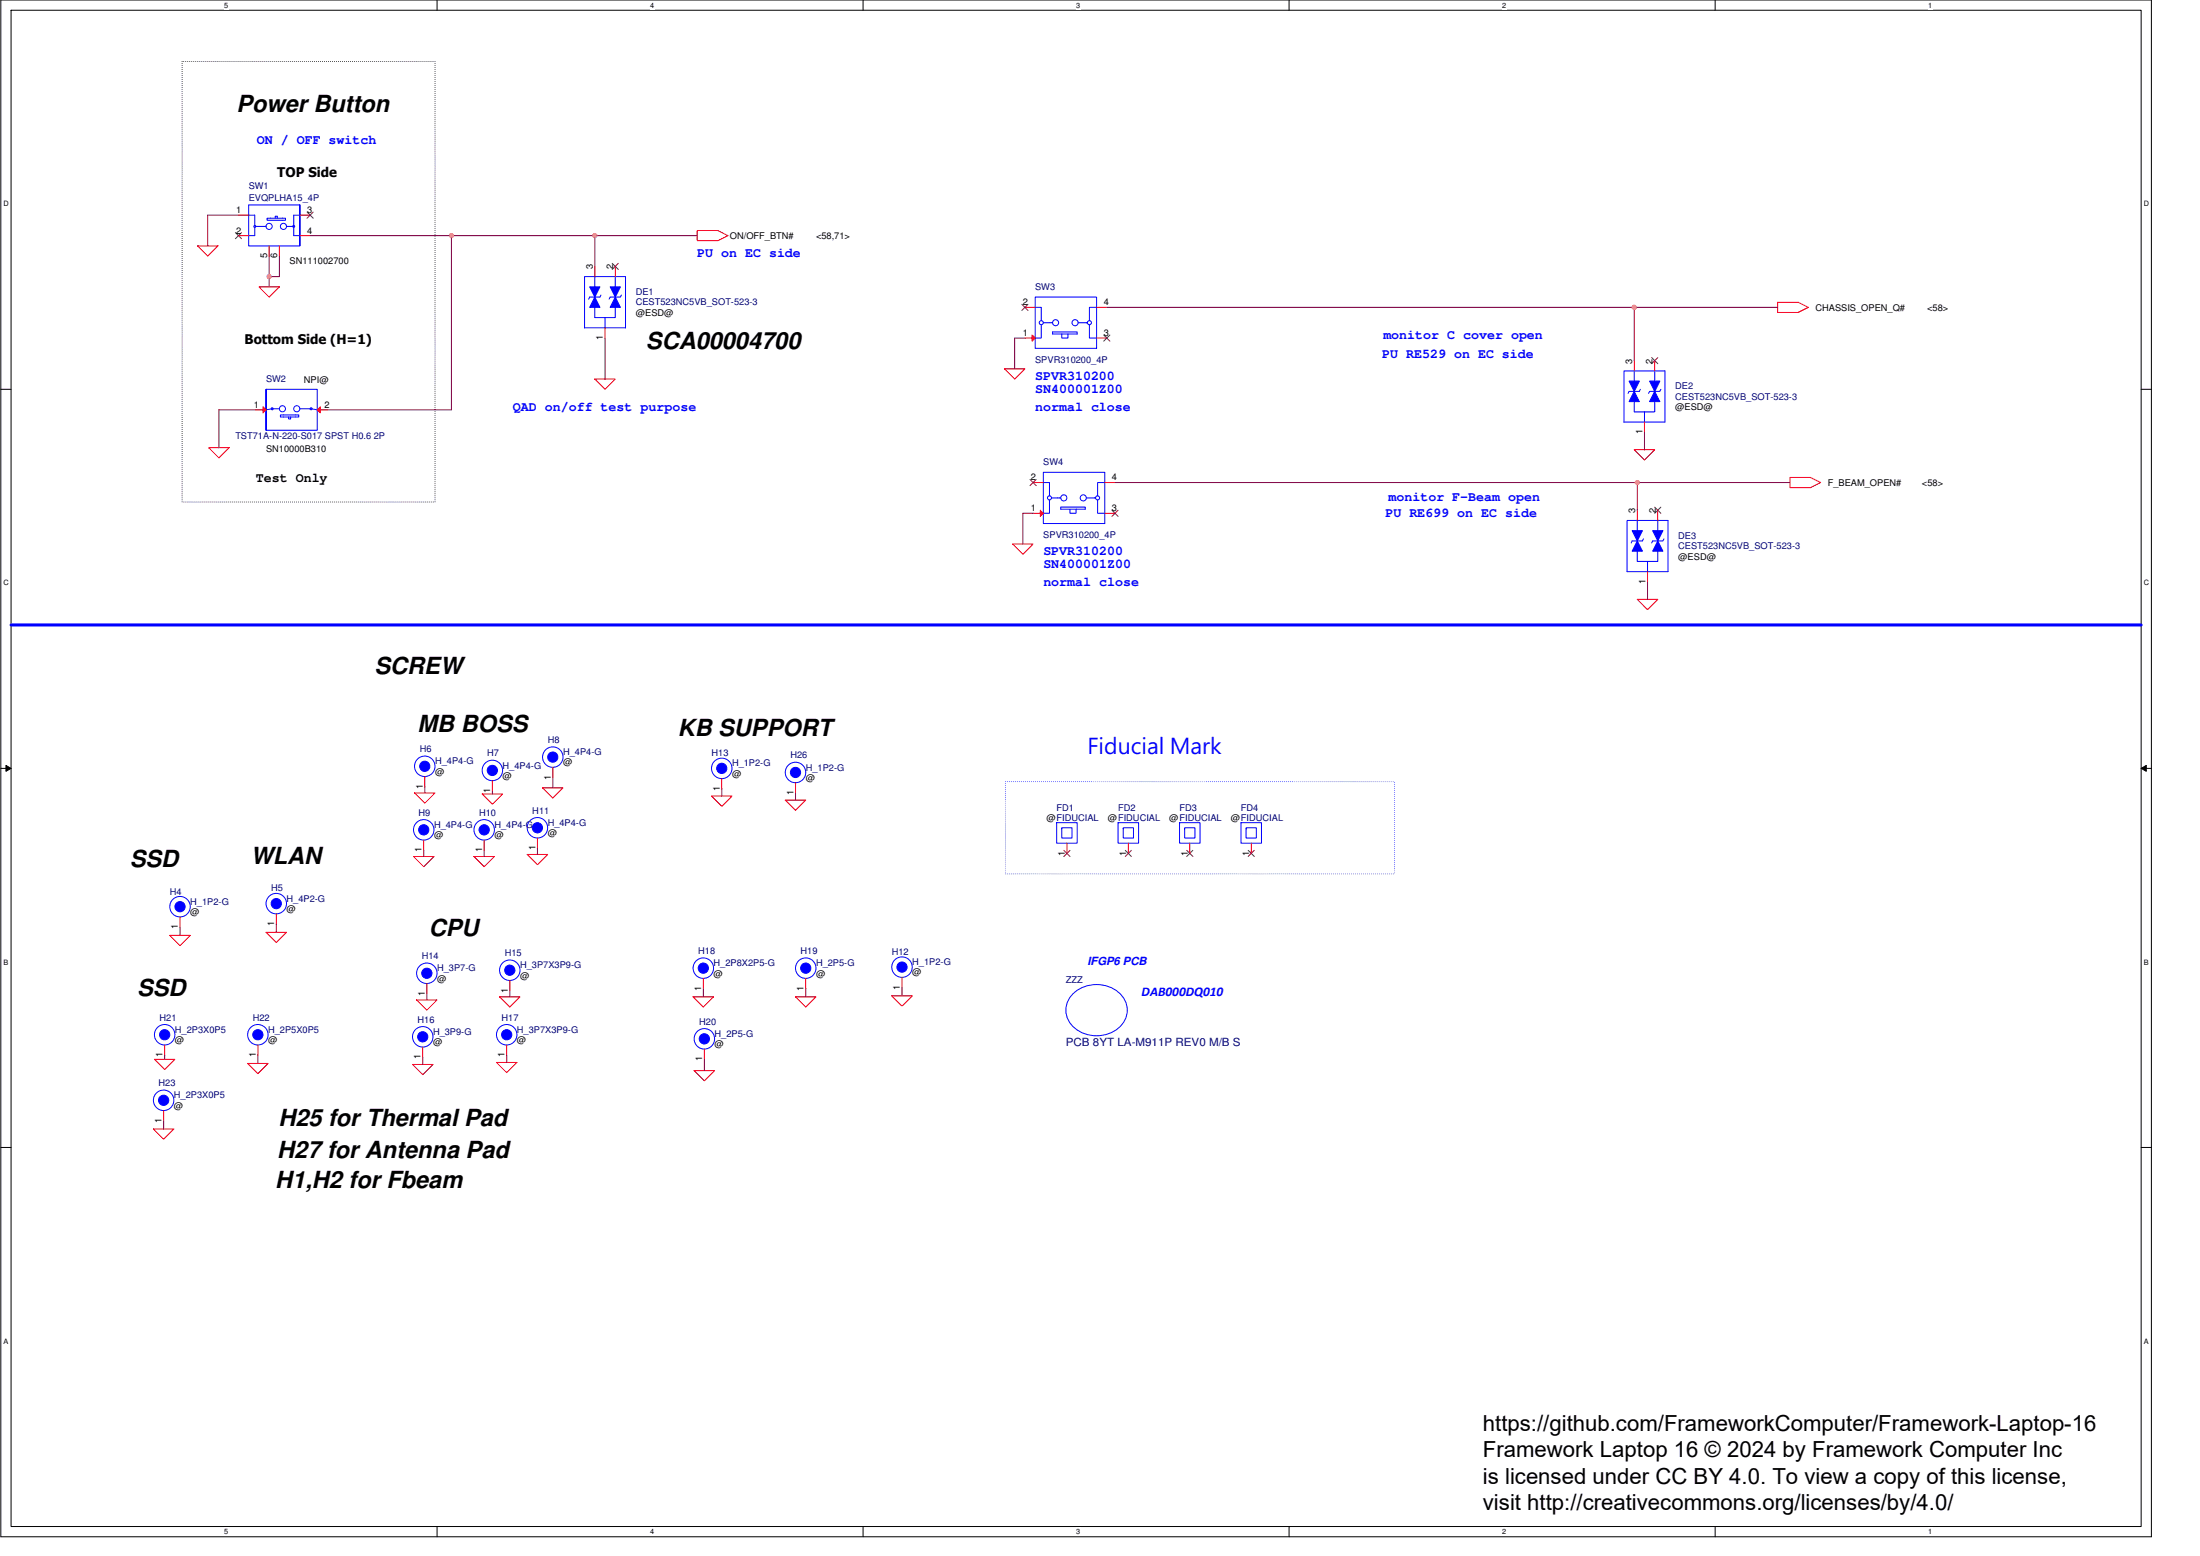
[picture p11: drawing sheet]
<svg xmlns="http://www.w3.org/2000/svg" width="420mm" height="297mm" viewBox="0 0 420 297" stroke-linecap="round" stroke-linejoin="round" font-family="sans-serif">
<path d="M.2 0h410.7v293.4h-410.7zM2.1 2h406.8v289.4h-406.8z" fill="none" stroke="#000" stroke-width=".19"/>
<g fill="#fff">
<path d="M42.8 .2h.8v1.6h-.8z"/>
<path d="M42.8 291.6h.8v1.6h-.8z"/>
</g>
<path d="M83.5 0v2M83.5 291.4v2" fill="none" stroke="#000" stroke-width=".19"/>
<g fill="#fff">
<path d="M124.1 .2h.8v1.6h-.8z"/>
<path d="M124.1 291.6h.8v1.6h-.8z"/>
</g>
<path d="M164.8 0v2M164.8 291.4v2" fill="none" stroke="#000" stroke-width=".19"/>
<g fill="#fff">
<path d="M205.5 .2h.8v1.6h-.8z"/>
<path d="M205.5 291.6h.8v1.6h-.8z"/>
</g>
<path d="M246.2 0v2M246.2 291.4v2" fill="none" stroke="#000" stroke-width=".19"/>
<g fill="#fff">
<path d="M286.9 .2h.8v1.6h-.8z"/>
<path d="M286.9 291.6h.8v1.6h-.8z"/>
</g>
<path d="M327.6 0v2M327.6 291.4v2" fill="none" stroke="#000" stroke-width=".19"/>
<g fill="#fff">
<path d="M368.2 .2h.8v1.6h-.8z"/>
<path d="M368.2 291.6h.8v1.6h-.8z"/>
<path d="M.6 38.1h1.1v1.6h-1.1z"/>
<path d="M409.4 38.1h1v1.6h-1z"/>
<path d="M.6 110.5h1.1v1.6h-1.1z"/>
<path d="M409.4 110.5h1v1.6h-1z"/>
</g>
<path d="M.2 74.3h1.9M408.9 74.3h2" fill="none" stroke="#000" stroke-width=".19"/>
<g fill="#fff">
<path d="M.6 182.9h1v1.5h-1z"/>
<path d="M409.4 182.9h.9v1.5h-.9z"/>
</g>
<path d="M.2 146.7h1.9M1.1 146.1l1 .6-1 .5zM408.9 146.7l1-.6v1.1zM408.9 146.7h2" fill="none" stroke="#000" stroke-width=".19"/>
<path d="M1.1 146.1l1 .6-1 .5zM408.9 146.7l1-.6v1.1z" fill="#000"/>
<g fill="#fff">
<path d="M.6 255.2h1v1.6h-1z"/>
<path d="M409.4 255.2h.9v1.6h-.9z"/>
</g>
<path d="M.2 219h1.9M408.9 219h2" fill="none" stroke="#000" stroke-width=".19"/>
<path d="M34.8 11.7h48.3v84.1h-48.3z" fill="none" stroke="#000" stroke-width=".19" stroke-dasharray="0 .4"/>
<path d="M2.1 119.3h406.8" fill="none" stroke="#00f" stroke-width=".58"/>
<path d="M192 149.2h74.3v17.6h-74.3z" fill="none" stroke="#0080ff" stroke-width=".19" stroke-dasharray="0 .4"/>
<g fill="none" stroke="#f00" stroke-width=".19">
<path d="M37.7 46.9h3.9l-1.9 2zM49.4 54.8h4l-2 1.9zM133.2 44h3.9l1.9 1-1.9 1h-3.9zM339.5 57.7h3.9l2 1-2 1h-3.9zM113.6 72.4h3.9l-1.9 1.9zM191.8 70.4h3.9l-1.9 2zM39.9 85.5h3.9l-2 1.9zM312.1 85.9h3.9l-1.9 1.9zM341.8 91.1h4l1.9 1-1.9 1h-4zM193.4 103.9h3.9l-2 1.9zM312.7 114.4h3.9l-2 2zM79.2 151.4h3.9l-2 1.9z"/>
<path d="M92.1 151.6h3.9l-2 1.9zM103.6 150.4h3.9l-1.9 2zM135.9 152h3.9l-2 1.9zM150 152.7h3.9l-2 2zM32.4 178.6h3.9l-1.9 1.9zM50.8 178h3.9l-1.9 1.9zM79 163.5h3.9l-2 2zM90.5 163.5h3.9l-1.9 2zM100.7 163.1h3.9l-2 2zM79.6 190.9h3.9l-2 1.9zM95.4 190.3h3.9l-1.9 2zM132.4 190.3h3.9l-2 2z"/>
<path d="M151.9 190.3h3.9l-1.9 2zM170.3 190.1h3.9l-1.9 2zM29.3 215.5h3.9l-1.9 2zM29.5 202.2h3.9l-1.9 2zM47.3 203h3.9l-2 2zM78.8 203.2h3.9l-2 2zM94.8 202.8h3.9l-1.9 2zM132.6 204.4h3.9l-2 1.9z"/>
</g>
<g fill="none" stroke="#00f" stroke-width=".19">
<path d="M50.8 74.3v7.8h9.8v-7.8h-9.8v7.8M53.4 78h-1.4l-1.2 .2M53.5 79.2h3.6v.4h-3.6zM55.1 79.6v.4h.4v-.4M57.3 78h2.1l1.2 .2"/>
<circle cx="52" cy="78" r=".19"/>
<circle cx="53.9" cy="78" r=".58"/>
<circle cx="56.7" cy="78" r=".58"/>
<circle cx="59.4" cy="78" r=".19"/>
</g>
<path d="M60.6 78.2l.6-.6v1.2z" fill="#f00"/>
<path d="M60.6 78.2l.6-.6v1.2zM60.6 78.2h1.9" fill="none" stroke="#f00" stroke-width=".19"/>
<path d="M50.2 77.6l.6 .6-.6 .6z" fill="#f00"/>
<path d="M48.9 78.2h1.9M50.2 77.6l.6 .6-.6 .6z" fill="none" stroke="#f00" stroke-width=".19"/>
<path d="M316.6 103.3l1 1.9h-2z" fill="#00f"/>
<path d="M310.7 99.4h7.9v9.7h-7.9zM312.7 101.3v2M316.6 105.2v2h-2v1.9M316.6 101.3v2M316.6 103.3l1 1.9h-2z" fill="none" stroke="#00f" stroke-width=".19"/>
<path d="M312.7 103.3l1 1.9h-2z" fill="#00f"/>
<path d="M312.7 103.3l1 1.9h-2zM312.7 105.2v2h1.9M313.9 102.9l-.2 .4h-2l-.2 .4M317.8 102.9l-.2 .4h-2l-.2 .4" fill="none" stroke="#00f" stroke-width=".19"/>
<path d="M315.6 101.3h2l-1 2z" fill="#00f"/>
<path d="M315.6 101.3h2l-1 2z" fill="none" stroke="#00f" stroke-width=".19"/>
<path d="M311.7 101.3h2l-1 2z" fill="#00f"/>
<path d="M312.7 99.4v1.9M316.6 99.4v1.9M311.7 101.3h2l-1 2z" fill="none" stroke="#00f" stroke-width=".19"/>
<path d="M312.7 97.4v2M316.6 97.4v2M314.6 109.1v2" fill="none" stroke="#f00" stroke-width=".19"/>
<path d="M316 96.8l1.2 1.2M317.2 96.8l-1.2 1.2" fill="none" stroke="#804000" stroke-width=".19"/>
<circle cx="31.4" cy="197.5" r=".98" fill="#00f"/>
<g fill="none" stroke="#00f" stroke-width=".19">
<circle cx="31.4" cy="197.5" r="1.95"/>
<circle cx="31.4" cy="197.5" r=".98"/>
</g>
<path d="M31.5 199.5v1.9" fill="none" stroke="#f00" stroke-width=".19"/>
<circle cx="153.9" cy="184.8" r=".98" fill="#00f"/>
<g fill="none" stroke="#00f" stroke-width=".19">
<path d="M237 157h3.9v4h-3.9zM238 158h1.9v2h-1.9z"/>
<circle cx="153.9" cy="184.8" r="1.95"/>
<circle cx="153.9" cy="184.8" r=".98"/>
</g>
<path d="M239 161v1.9M153.9 186.8v1.9" fill="none" stroke="#f00" stroke-width=".19"/>
<path d="M238.4 162.3l1.2 1.2M239.5 162.3l-1.1 1.2" fill="none" stroke="#804000" stroke-width=".19"/>
<circle cx="31.2" cy="210" r=".98" fill="#00f"/>
<g fill="none" stroke="#00f" stroke-width=".19">
<circle cx="31.2" cy="210" r="1.95"/>
<circle cx="31.2" cy="210" r=".98"/>
</g>
<path d="M31.3 212v2" fill="none" stroke="#f00" stroke-width=".19"/>
<path d="M316 74.7l1 2h-2z" fill="#00f"/>
<path d="M310.2 70.8h7.8v9.8h-7.8zM312.1 72.8v1.9M316 76.7v1.9h-1.9v2M316 72.8v1.9M316 74.7l1 2h-2z" fill="none" stroke="#00f" stroke-width=".19"/>
<path d="M312.1 74.7l1 2h-2z" fill="#00f"/>
<path d="M312.1 74.7l1 2h-2zM312.1 76.7v1.9h2M313.3 74.3l-.2 .4h-2l-.2 .4M317.2 74.3l-.2 .4h-2l-.2 .4" fill="none" stroke="#00f" stroke-width=".19"/>
<path d="M315 72.8h2l-1 1.9z" fill="#00f"/>
<path d="M315 72.8h2l-1 1.9z" fill="none" stroke="#00f" stroke-width=".19"/>
<path d="M311.1 72.8h2l-1 1.9z" fill="#00f"/>
<path d="M311.1 72.8h2l-1 1.9zM312.1 70.8v2M316 70.8v2M201.8 157h3.9v4h-3.9zM202.8 158h1.9v2h-1.9z" fill="none" stroke="#00f" stroke-width=".19"/>
<path d="M312.1 68.8v2M316 68.8v2M314.1 80.6v1.9M203.8 161v1.9" fill="none" stroke="#f00" stroke-width=".19"/>
<path d="M315.4 68.3l1.2 1.1M316.6 68.3l-1.2 1.1M203.2 162.3l1.1 1.2M204.3 162.3l-1.1 1.2" fill="none" stroke="#804000" stroke-width=".19"/>
<circle cx="81.1" cy="146.3" r=".98" fill="#00f"/>
<g fill="none" stroke="#00f" stroke-width=".19">
<circle cx="81.1" cy="146.3" r="1.95"/>
<circle cx="81.1" cy="146.3" r=".98"/>
</g>
<path d="M81.1 148.2v2" fill="none" stroke="#f00" stroke-width=".19"/>
<circle cx="137.8" cy="146.7" r=".98" fill="#00f"/>
<g fill="none" stroke="#00f" stroke-width=".19">
<circle cx="137.8" cy="146.7" r="1.95"/>
<circle cx="137.8" cy="146.7" r=".98"/>
</g>
<path d="M137.8 148.6v2" fill="none" stroke="#f00" stroke-width=".19"/>
<circle cx="81.5" cy="185.8" r=".98" fill="#00f"/>
<g fill="none" stroke="#00f" stroke-width=".19">
<circle cx="81.5" cy="185.8" r="1.95"/>
<circle cx="81.5" cy="185.8" r=".98"/>
</g>
<path d="M81.5 187.8v1.9" fill="none" stroke="#f00" stroke-width=".19"/>
<circle cx="134.5" cy="198.3" r=".98" fill="#00f"/>
<g fill="none" stroke="#00f" stroke-width=".19">
<path d="M199.3 92.1h1.1v2.6M199.3 90.2h11.7v9.7h-11.7zM200.4 95.4v2.6h-1.1M200.8 95.1h1.8M202.6 96.8h4.7v.4h-4.7zM204.3 97.2v.8h1.2v-.8M207.5 95.1h1.7h-.2M209.6 95.4v2.6h1.4M211 92.1h-1.4v2.6"/>
<circle cx="200.4" cy="95" r=".39"/>
<circle cx="203.2" cy="95" r=".58"/>
<circle cx="206.9" cy="95" r=".58"/>
<circle cx="209.6" cy="95" r=".39"/>
<circle cx="134.5" cy="198.3" r="1.95"/>
<circle cx="134.5" cy="198.3" r=".98"/>
</g>
<path d="M134.5 200.3v1.9" fill="none" stroke="#f00" stroke-width=".19"/>
<path d="M198.7 97.4l.6 .6-.6 .6z" fill="#f00"/>
<path d="M197.3 98h2M197.3 92.1h2M198.7 97.4l.6 .6-.6 .6zM211 98h1.9M211 92.1h1.9" fill="none" stroke="#f00" stroke-width=".19"/>
<path d="M196.7 91.5l1.2 1.2M197.9 91.5l-1.2 1.2M212.4 97.4l1.1 1.2M213.5 97.4l-1.1 1.2" fill="none" stroke="#804000" stroke-width=".19"/>
<circle cx="102.6" cy="158" r=".98" fill="#00f"/>
<g fill="none" stroke="#00f" stroke-width=".19">
<circle cx="102.6" cy="158" r="1.95"/>
<circle cx="102.6" cy="158" r=".98"/>
</g>
<path d="M102.6 160v1.9" fill="none" stroke="#f00" stroke-width=".19"/>
<circle cx="49.2" cy="197.5" r=".98" fill="#00f"/>
<g fill="none" stroke="#00f" stroke-width=".19">
<circle cx="49.2" cy="197.5" r="1.95"/>
<circle cx="49.2" cy="197.5" r=".98"/>
</g>
<path d="M49.2 199.5v1.9" fill="none" stroke="#f00" stroke-width=".19"/>
<circle cx="134.3" cy="184.8" r=".98" fill="#00f"/>
<g fill="none" stroke="#00f" stroke-width=".19">
<circle cx="134.3" cy="184.8" r="1.95"/>
<circle cx="134.3" cy="184.8" r=".98"/>
</g>
<path d="M134.3 186.8v1.9" fill="none" stroke="#f00" stroke-width=".19"/>
<circle cx="105.6" cy="144.5" r=".98" fill="#00f"/>
<g fill="none" stroke="#00f" stroke-width=".19">
<circle cx="105.6" cy="144.5" r="1.95"/>
<circle cx="105.6" cy="144.5" r=".98"/>
</g>
<path d="M105.6 146.5v1.9" fill="none" stroke="#f00" stroke-width=".19"/>
<circle cx="80.9" cy="158.4" r=".98" fill="#00f"/>
<g fill="none" stroke="#00f" stroke-width=".19">
<path d="M204.7 190a6.5 6.5 0 0 1 9.9 .6 4.5 4.5 0 0 1-2.5 6.6 6.3 6.3 0 0 1-8.2-2.8 4.2 4.2 0 0 1 .8-4.4z"/>
<circle cx="80.9" cy="158.4" r="1.95"/>
<circle cx="80.9" cy="158.4" r=".98"/>
</g>
<path d="M80.9 160.4v1.9" fill="none" stroke="#f00" stroke-width=".19"/>
<circle cx="172.3" cy="184.6" r=".98" fill="#00f"/>
<g fill="none" stroke="#00f" stroke-width=".19">
<path d="M57.3 39.1v7.8h-9.8v-7.8h9.8v7.8M47.5 41.1h1.2v1.9M48.7 43.2h2.1M48.7 43.4v1.6h-1.2M51 41.7h3.5v.3h-3.5zM52.6 41.7v-.4h.4v.4M54.7 43.2h1.4M56.1 43.4v1.6h1.2M57.3 41.1h-1.2v1.9"/>
<circle cx="48.7" cy="43.2" r=".19"/>
<circle cx="51.4" cy="43.2" r=".58"/>
<circle cx="54.1" cy="43.2" r=".58"/>
<circle cx="56.1" cy="43.2" r=".19"/>
<circle cx="172.3" cy="184.6" r="1.95"/>
<circle cx="172.3" cy="184.6" r=".98"/>
</g>
<path d="M45.5 41.1h2M45.5 45h2M51.4 46.9v2M53.4 46.9v2M57.3 45h1.9M57.3 41.1h1.9M172.3 186.6v1.9" fill="none" stroke="#f00" stroke-width=".19"/>
<path d="M45 44.4l1.1 1.2M46.1 44.4l-1.2 1.2M58.6 40.5l1.2 1.2M59.8 40.5l-1.2 1.2" fill="none" stroke="#804000" stroke-width=".19"/>
<circle cx="34.4" cy="173.1" r=".98" fill="#00f"/>
<g fill="none" stroke="#00f" stroke-width=".19">
<circle cx="34.4" cy="173.1" r="1.95"/>
<circle cx="34.4" cy="173.1" r=".98"/>
</g>
<path d="M34.4 175v2" fill="none" stroke="#f00" stroke-width=".19"/>
<circle cx="151.9" cy="147.5" r=".98" fill="#00f"/>
<g fill="none" stroke="#00f" stroke-width=".19">
<path d="M213.5 157h3.9v4h-3.9zM214.5 158h2v2h-2z"/>
<circle cx="151.9" cy="147.5" r="1.95"/>
<circle cx="151.9" cy="147.5" r=".98"/>
</g>
<path d="M151.9 149.4v2M215.5 161v1.9" fill="none" stroke="#f00" stroke-width=".19"/>
<path d="M214.9 162.3l1.2 1.2M216.1 162.3l-1.2 1.2" fill="none" stroke="#804000" stroke-width=".19"/>
<circle cx="96.8" cy="197.5" r=".98" fill="#00f"/>
<g fill="none" stroke="#00f" stroke-width=".19">
<circle cx="96.8" cy="197.5" r="1.95"/>
<circle cx="96.8" cy="197.5" r=".98"/>
</g>
<path d="M96.8 199.5v1.9" fill="none" stroke="#f00" stroke-width=".19"/>
<path d="M117.5 56.7l1 2h-2z" fill="#00f"/>
<path d="M111.6 52.8h7.9v9.8h-7.9zM113.6 54.8v1.9M117.5 58.7v1.9h-1.9v2M117.5 54.8v1.9M117.5 56.7l1 2h-2z" fill="none" stroke="#00f" stroke-width=".19"/>
<path d="M113.6 56.7l1 2h-2z" fill="#00f"/>
<path d="M113.6 56.7l1 2h-2zM113.6 58.7v1.9h2M114.8 56.3l-.2 .4h-2l-.2 .4M118.7 56.3l-.2 .4h-2l-.2 .4" fill="none" stroke="#00f" stroke-width=".19"/>
<path d="M116.5 54.8h2l-1 1.9z" fill="#00f"/>
<path d="M116.5 54.8h2l-1 1.9z" fill="none" stroke="#00f" stroke-width=".19"/>
<path d="M112.6 54.8h2l-1 1.9z" fill="#00f"/>
<path d="M112.6 54.8h2l-1 1.9zM113.6 52.8v2M117.5 52.8v2" fill="none" stroke="#00f" stroke-width=".19"/>
<path d="M113.6 50.9v1.9M117.5 50.9v1.9M115.6 62.6v1.9" fill="none" stroke="#f00" stroke-width=".19"/>
<path d="M116.9 50.3l1.2 1.1M118.1 50.3l-1.2 1.1" fill="none" stroke="#804000" stroke-width=".19"/>
<circle cx="80.7" cy="197.9" r=".98" fill="#00f"/>
<g fill="none" stroke="#00f" stroke-width=".19">
<path d="M197.7 58.7h1.2v2.5M197.7 56.7h11.7v9.8h-11.7zM209.4 58.7h-1.3v2.5M198.9 62v2.5h-1.2M199.3 61.6h1.7M201 63.4h4.7v.4h-4.7zM202.8 63.8v.7h1.2v-.7M205.9 61.6h1.8h-.2M208.1 62v2.5h1.3"/>
<circle cx="198.9" cy="61.6" r=".39"/>
<circle cx="201.6" cy="61.6" r=".58"/>
<circle cx="205.3" cy="61.6" r=".58"/>
<circle cx="208.1" cy="61.6" r=".39"/>
<circle cx="80.7" cy="197.9" r="1.95"/>
<circle cx="80.7" cy="197.9" r=".98"/>
</g>
<path d="M80.7 199.9v1.9" fill="none" stroke="#f00" stroke-width=".19"/>
<path d="M197.1 64l.6 .5-.6 .6z" fill="#f00"/>
<path d="M195.7 58.7h2M209.4 58.7h2M195.7 64.5h2M197.1 64l.6 .5-.6 .6zM209.4 64.5h2" fill="none" stroke="#f00" stroke-width=".19"/>
<path d="M195.2 58.1l1.1 1.2M196.3 58.1l-1.2 1.2M210.8 64l1.2 1.1M212 64l-1.2 1.1" fill="none" stroke="#804000" stroke-width=".19"/>
<circle cx="92.5" cy="158.4" r=".98" fill="#00f"/>
<g fill="none" stroke="#00f" stroke-width=".19">
<circle cx="92.5" cy="158.4" r="1.95"/>
<circle cx="92.5" cy="158.4" r=".98"/>
</g>
<path d="M92.5 160.4v1.9" fill="none" stroke="#f00" stroke-width=".19"/>
<circle cx="97.4" cy="185.2" r=".98" fill="#00f"/>
<g fill="none" stroke="#00f" stroke-width=".19">
<circle cx="97.4" cy="185.2" r="1.95"/>
<circle cx="97.4" cy="185.2" r=".98"/>
</g>
<path d="M97.4 187.2v1.9" fill="none" stroke="#f00" stroke-width=".19"/>
<circle cx="52.8" cy="172.5" r=".98" fill="#00f"/>
<g fill="none" stroke="#00f" stroke-width=".19">
<circle cx="52.8" cy="172.5" r="1.95"/>
<circle cx="52.8" cy="172.5" r=".98"/>
</g>
<path d="M52.8 174.5v1.9" fill="none" stroke="#f00" stroke-width=".19"/>
<circle cx="94" cy="147.1" r=".98" fill="#00f"/>
<g fill="none" stroke="#00f" stroke-width=".19">
<path d="M225.3 157h3.9v4h-3.9zM226.2 158h2v2h-2z"/>
<circle cx="94" cy="147.1" r="1.95"/>
<circle cx="94" cy="147.1" r=".98"/>
</g>
<path d="M94 149v2M227.2 161v1.9" fill="none" stroke="#f00" stroke-width=".19"/>
<path d="M226.6 162.3l1.2 1.2M227.8 162.3l-1.2 1.2" fill="none" stroke="#804000" stroke-width=".19"/>
<path d="M86.2 45h27.4" fill="none" stroke="#800040" stroke-width=".19"/>
<circle cx="113.6" cy="45" r=".39" fill="#f0f"/>
<circle cx="113.6" cy="45" r=".39" fill="none" stroke="#f0f" stroke-width=".19"/>
<circle cx="86.2" cy="45" r=".39" fill="#f0f"/>
<circle cx="86.2" cy="45" r=".39" fill="none" stroke="#f0f" stroke-width=".19"/>
<path d="M86.2 45v33.2h-23.7M133.2 45h-19.6v5.9M115.6 64.5v7.9M195.7 64.5h-1.9v5.9M197.3 98h-2v5.9M212.9 92.1h99.8" fill="none" stroke="#800040" stroke-width=".19"/>
<circle cx="312.7" cy="92.1" r=".39" fill="#f0f"/>
<circle cx="312.7" cy="92.1" r=".39" fill="none" stroke="#f0f" stroke-width=".19"/>
<path d="M45.5 41.1h-5.8v5.8M51.4 48.9v3.9h2v-3.9M59.2 45h27" fill="none" stroke="#800040" stroke-width=".19"/>
<circle cx="51.4" cy="52.8" r=".39" fill="#f0f"/>
<circle cx="51.4" cy="52.8" r=".39" fill="none" stroke="#f0f" stroke-width=".19"/>
<path d="M51.4 52.8v2M211.4 58.7h100.7v10.1M48.9 78.2h-7.1v7.3M314.1 82.5v3.4M314.6 111.1v3.3" fill="none" stroke="#800040" stroke-width=".19"/>
<circle cx="312.1" cy="58.7" r=".39" fill="#f0f"/>
<circle cx="312.1" cy="58.7" r=".39" fill="none" stroke="#f0f" stroke-width=".19"/>
<g fill="none" stroke="#800040" stroke-width=".19">
<path d="M312.1 58.7h27.4M341.8 92.1h-29.1v5.3M81.1 150.2v1.2M94 151v.6M105.6 148.4v2M137.8 150.6v1.4M151.9 151.4v1.3M34.4 177v1.6M52.8 176.4v1.6M80.9 162.3v1.2M92.5 162.3v1.2M102.6 161.9v1.2"/>
<path d="M81.5 189.7v1.2M97.4 189.1v1.2M134.3 188.7v1.6M153.9 188.7v1.6M172.3 188.5v1.6M31.3 214v1.5M31.5 201.4v.8M49.2 201.4v1.6M80.7 201.8v1.4M96.8 201.4v1.4M134.5 202.2v2.2"/>
</g>
<circle cx="113.6" cy="45" r=".39" fill="#f0f"/>
<circle cx="113.6" cy="45" r=".39" fill="none" stroke="#f0f" stroke-width=".19"/>
<circle cx="86.2" cy="45" r=".39" fill="#f0f"/>
<circle cx="86.2" cy="45" r=".39" fill="none" stroke="#f0f" stroke-width=".19"/>
<circle cx="312.7" cy="92.1" r=".39" fill="#f0f"/>
<circle cx="312.7" cy="92.1" r=".39" fill="none" stroke="#f0f" stroke-width=".19"/>
<circle cx="51.4" cy="52.8" r=".39" fill="#f0f"/>
<circle cx="51.4" cy="52.8" r=".39" fill="none" stroke="#f0f" stroke-width=".19"/>
<circle cx="312.1" cy="58.7" r=".39" fill="#f0f"/>
<circle cx="312.1" cy="58.7" r=".39" fill="none" stroke="#f0f" stroke-width=".19"/>
<g font-size="4.5">
<text x="45.1" y="21.5">Power Button</text>
<text x="123.4" y="66.7">SCA00004700</text>
<text x="71.5" y="128.7">SCREW</text>
<text x="79.8" y="139.8">MB BOSS</text>
<text x="129.4" y="140.6">KB SUPPORT</text>
<text x="24.8" y="165.4">SSD</text>
<text x="47.9" y="165">WLAN</text>
<text x="81.9" y="178.7">CPU</text>
<text x="26.2" y="190.1">SSD</text>
<text x="53.2" y="214.9">H25 for Thermal Pad</text>
<text x="53" y="221">H27 for Antenna Pad</text>
<text x="52.6" y="226.8">H1,H2 for Fbeam</text>
</g>
<g font-size="4.2">
<text x="283.2" y="273.1">https://github.com/FrameworkComputer/Framework-Laptop-16</text>
<text x="283.2" y="278.2">Framework Laptop 16 © 2024 by Framework Computer Inc</text>
<text x="283.2" y="283.3">is licensed under CC BY 4.0. To view a copy of this license,</text>
<text x="283.2" y="288.3">visit http://creativecommons.org/licenses/by/4.0/</text>
</g>
<text font-size="4.1" fill="#00f" x="207.7" y="143.9">Fiducial Mark</text>
<g font-size="2.5" fill="#00f">
<text x="49.1" y="27.5">ON / OFF switch</text>
<text x="133.2" y="49.1">PU on EC side</text>
<text x="264.2" y="64.7">monitor C cover open</text>
<text x="264" y="68.4">PU RE529 on EC side</text>
<text x="197.7" y="72.5">SPVR310200</text>
<text x="197.7" y="75.1">SN400001Z00</text>
<text x="97.9" y="78.4">QAD on/off test purpose</text>
<text x="197.7" y="78.4">normal close</text>
<text x="265.2" y="95.6">monitor F-Beam open</text>
<text x="264.6" y="98.7">PU RE699 on EC side</text>
<text x="199.3" y="106">SPVR310200</text>
<text x="199.3" y="111.8">normal close</text>
<text x="199.3" y="108.5">SN400001Z00</text>
<text x="218" y="190.2">DAB000DQ010</text>
</g>
<g font-size="2.5">
<text x="53" y="33.8">TOP Side</text>
<text x="46.7" y="65.7">Bottom Side (H=1)</text>
<text x="48.9" y="92.1">Test Only</text>
</g>
<text font-size="2.1" fill="#00f" x="207.7" y="184.2">IFGP6 PCB</text>
<text font-size="2.1" fill="#000080" x="203.6" y="199.7">PCB 8YT LA-M911P REV0 M/B S</text>
<g font-size="1.8">
<text x="45.1" y="40.7">1</text>
<text x="58.6" y="40.7">3</text>
<text x="45.1" y="44.6">2</text>
<text x="58.6" y="44.6">4</text>
<text x="139.4" y="45.6">ON/OFF_BTN#</text>
<text x="155.8" y="45.6">&lt;58,71&gt;</text>
<text x="51" y="49.3" transform="rotate(-90 51 49.3)">5</text>
<text x="53" y="49.3" transform="rotate(-90 53 49.3)">6</text>
<text x="55.3" y="50.5">SN111002700</text>
<text x="113.2" y="51.4" transform="rotate(-90 113.2 51.4)">3</text>
<text x="117.1" y="51.4" transform="rotate(-90 117.1 51.4)">2</text>
<text x="195.3" y="58.3">2</text>
<text x="210.8" y="58.3">4</text>
<text x="346.7" y="59.3">CHASSIS_OPEN_Q#</text>
<text x="368" y="59.3">&lt;58&gt;</text>
<text x="115.1" y="64.9" transform="rotate(-90 115.1 64.9)">1</text>
<text x="121.4" y="60.3">@ESD@</text>
<text x="195.3" y="64.1">1</text>
<text x="210.8" y="64.1">3</text>
<text x="311.7" y="69.4" transform="rotate(-90 311.7 69.4)">3</text>
<text x="315.6" y="69.4" transform="rotate(-90 315.6 69.4)">2</text>
<text x="48.5" y="77.8">1</text>
<text x="58.1" y="73.2">NPI@</text>
<text x="62" y="77.8">2</text>
<text x="313.7" y="82.9" transform="rotate(-90 313.7 82.9)">1</text>
<text x="319.9" y="78.3">@ESD@</text>
<text x="50.8" y="86.3">SN10000B310</text>
<text x="196.9" y="91.7">2</text>
<text x="212.4" y="91.7">4</text>
<text x="349.1" y="92.7">F_BEAM_OPEN#</text>
<text x="367.1" y="92.7">&lt;58&gt;</text>
<text x="196.9" y="97.6">1</text>
<text x="212.4" y="97.6">3</text>
<text x="312.3" y="98" transform="rotate(-90 312.3 98)">3</text>
<text x="316.2" y="98" transform="rotate(-90 316.2 98)">2</text>
<text x="320.5" y="106.8">@ESD@</text>
<text x="314.2" y="111.5" transform="rotate(-90 314.2 111.5)">1</text>
<text x="83.1" y="147.9">@</text>
<text x="96" y="148.7">@</text>
<text x="105.2" y="148.8" transform="rotate(-90 105.2 148.8)">1</text>
<text x="107.5" y="146.1">@</text>
<text x="139.8" y="148.3">@</text>
<text x="153.9" y="149.1">@</text>
<text x="80.7" y="150.6" transform="rotate(-90 80.7 150.6)">1</text>
<text x="93.6" y="151.4" transform="rotate(-90 93.6 151.4)">1</text>
<text x="137.4" y="151" transform="rotate(-90 137.4 151)">1</text>
<text x="151.5" y="151.8" transform="rotate(-90 151.5 151.8)">1</text>
<text x="82.9" y="160">@</text>
<text x="94.4" y="160">@</text>
<text x="104.6" y="159.6">@</text>
<text x="199.8" y="156.7">@FIDUCIAL</text>
<text x="211.6" y="156.7">@FIDUCIAL</text>
<text x="223.3" y="156.7">@FIDUCIAL</text>
<text x="235.1" y="156.7">@FIDUCIAL</text>
<text x="80.5" y="162.7" transform="rotate(-90 80.5 162.7)">1</text>
<text x="92.1" y="162.7" transform="rotate(-90 92.1 162.7)">1</text>
<text x="102.2" y="162.3" transform="rotate(-90 102.2 162.3)">1</text>
<text x="203.4" y="163.3" transform="rotate(-90 203.4 163.3)">1</text>
<text x="215.1" y="163.3" transform="rotate(-90 215.1 163.3)">1</text>
<text x="226.8" y="163.3" transform="rotate(-90 226.8 163.3)">1</text>
<text x="238.6" y="163.3" transform="rotate(-90 238.6 163.3)">1</text>
<text x="34" y="177.4" transform="rotate(-90 34 177.4)">1</text>
<text x="36.3" y="174.7">@</text>
<text x="52.4" y="176.8" transform="rotate(-90 52.4 176.8)">1</text>
<text x="54.7" y="174.1">@</text>
<text x="81.1" y="190.1" transform="rotate(-90 81.1 190.1)">1</text>
<text x="83.5" y="187.4">@</text>
<text x="97" y="189.5" transform="rotate(-90 97 189.5)">1</text>
<text x="99.3" y="186.8">@</text>
<text x="133.9" y="189.1" transform="rotate(-90 133.9 189.1)">1</text>
<text x="136.3" y="186.4">@</text>
<text x="153.5" y="189.1" transform="rotate(-90 153.5 189.1)">1</text>
<text x="155.8" y="186.4">@</text>
<text x="171.9" y="188.9" transform="rotate(-90 171.9 188.9)">1</text>
<text x="174.2" y="186.2">@</text>
<text x="31.1" y="201.8" transform="rotate(-90 31.1 201.8)">1</text>
<text x="33.4" y="199.1">@</text>
<text x="48.8" y="201.8" transform="rotate(-90 48.8 201.8)">1</text>
<text x="51.2" y="199.1">@</text>
<text x="80.3" y="202.2" transform="rotate(-90 80.3 202.2)">1</text>
<text x="82.7" y="199.5">@</text>
<text x="96.4" y="201.8" transform="rotate(-90 96.4 201.8)">1</text>
<text x="98.7" y="199.1">@</text>
<text x="134.1" y="202.6" transform="rotate(-90 134.1 202.6)">1</text>
<text x="136.5" y="199.9">@</text>
<text x="30.9" y="214.4" transform="rotate(-90 30.9 214.4)">1</text>
<text x="33.2" y="211.6">@</text>
</g>
<g font-size="1.8" fill="#000080">
<text x="47.5" y="36">SW1</text>
<text x="47.5" y="38.4">EVQPLHA15_4P</text>
<text x="121.4" y="56.4">DE1</text>
<text x="121.4" y="58.3">CEST523NC5VB_SOT-523-3</text>
<text x="197.7" y="55.4">SW3</text>
<text x="197.7" y="69.3">SPVR310200_4P</text>
<text x="50.8" y="73">SW2</text>
<text x="319.9" y="74.4">DE2</text>
<text x="319.9" y="76.3">CEST523NC5VB_SOT-523-3</text>
<text x="44.9" y="83.7">TST71A-N-220-S017 SPST H0.6 2P</text>
<text x="199.3" y="88.8">SW4</text>
<text x="199.3" y="102.7">SPVR310200_4P</text>
<text x="320.5" y="102.9">DE3</text>
<text x="320.5" y="104.9">CEST523NC5VB_SOT-523-3</text>
<text x="80.1" y="143.6">H6</text>
<text x="104.6" y="141.8">H8</text>
<text x="83.1" y="145.9">H_4P4-G</text>
<text x="93.1" y="144.4">H7</text>
<text x="96" y="146.7">H_4P4-G</text>
<text x="107.5" y="144.2">H_4P4-G</text>
<text x="135.9" y="144.4">H13</text>
<text x="139.8" y="146.3">H_1P2-G</text>
<text x="151" y="144.8">H26</text>
<text x="153.9" y="147.1">H_1P2-G</text>
<text x="80" y="155.7">H9</text>
<text x="91.5" y="155.7">H10</text>
<text x="101.7" y="155.3">H11</text>
<text x="201.8" y="154.7">FD1</text>
<text x="213.5" y="154.7">FD2</text>
<text x="225.3" y="154.7">FD3</text>
<text x="237" y="154.7">FD4</text>
<text x="82.9" y="158.1">H_4P4-G</text>
<text x="94.4" y="158.1">H_4P4-G</text>
<text x="104.6" y="157.7">H_4P4-G</text>
<text x="32.4" y="170.8">H4</text>
<text x="36.3" y="172.7">H_1P2-G</text>
<text x="51.8" y="170.2">H5</text>
<text x="54.7" y="172.1">H_4P2-G</text>
<text x="80.5" y="183.1">H14</text>
<text x="83.5" y="185.4">H_3P7-G</text>
<text x="96.4" y="182.5">H15</text>
<text x="99.3" y="184.9">H_3P7X3P9-G</text>
<text x="133.3" y="182.1">H18</text>
<text x="136.3" y="184.5">H_2P8X2P5-G</text>
<text x="152.9" y="182.1">H19</text>
<text x="155.8" y="184.5">H_2P5-G</text>
<text x="170.3" y="182.3">H12</text>
<text x="174.2" y="184.3">H_1P2-G</text>
<text x="203.6" y="187.6">ZZZ</text>
<text x="30.5" y="194.8">H21</text>
<text x="33.4" y="197.2">H_2P3X0P5</text>
<text x="48.3" y="194.8">H22</text>
<text x="51.2" y="197.2">H_2P5X0P5</text>
<text x="79.8" y="195.2">H16</text>
<text x="82.7" y="197.6">H_3P9-G</text>
<text x="95.8" y="194.8">H17</text>
<text x="98.7" y="197.2">H_3P7X3P9-G</text>
<text x="133.5" y="195.6">H20</text>
<text x="136.5" y="198">H_2P5-G</text>
<text x="30.3" y="207.3">H23</text>
<text x="33.2" y="209.7">H_2P3X0P5</text>
</g>
<g font-size="1.4">
<text x="42.8" y="1.5">5</text>
<text x="124.1" y="1.5">4</text>
<text x="205.5" y="1.5">3</text>
<text x="286.9" y="1.5">2</text>
<text x="368.2" y="1.5">1</text>
<text x=".6" y="39.4">D</text>
<text x="409.4" y="39.4">D</text>
<text x=".6" y="111.8">C</text>
<text x="409.4" y="111.8">C</text>
<text x=".6" y="184.1">B</text>
<text x="409.4" y="184.1">B</text>
<text x=".6" y="256.5">A</text>
<text x="409.4" y="256.5">A</text>
<text x="42.8" y="292.9">5</text>
<text x="124.1" y="292.9">4</text>
<text x="205.5" y="292.9">3</text>
<text x="286.9" y="292.9">2</text>
<text x="368.2" y="292.9">1</text>
</g>
</svg>
